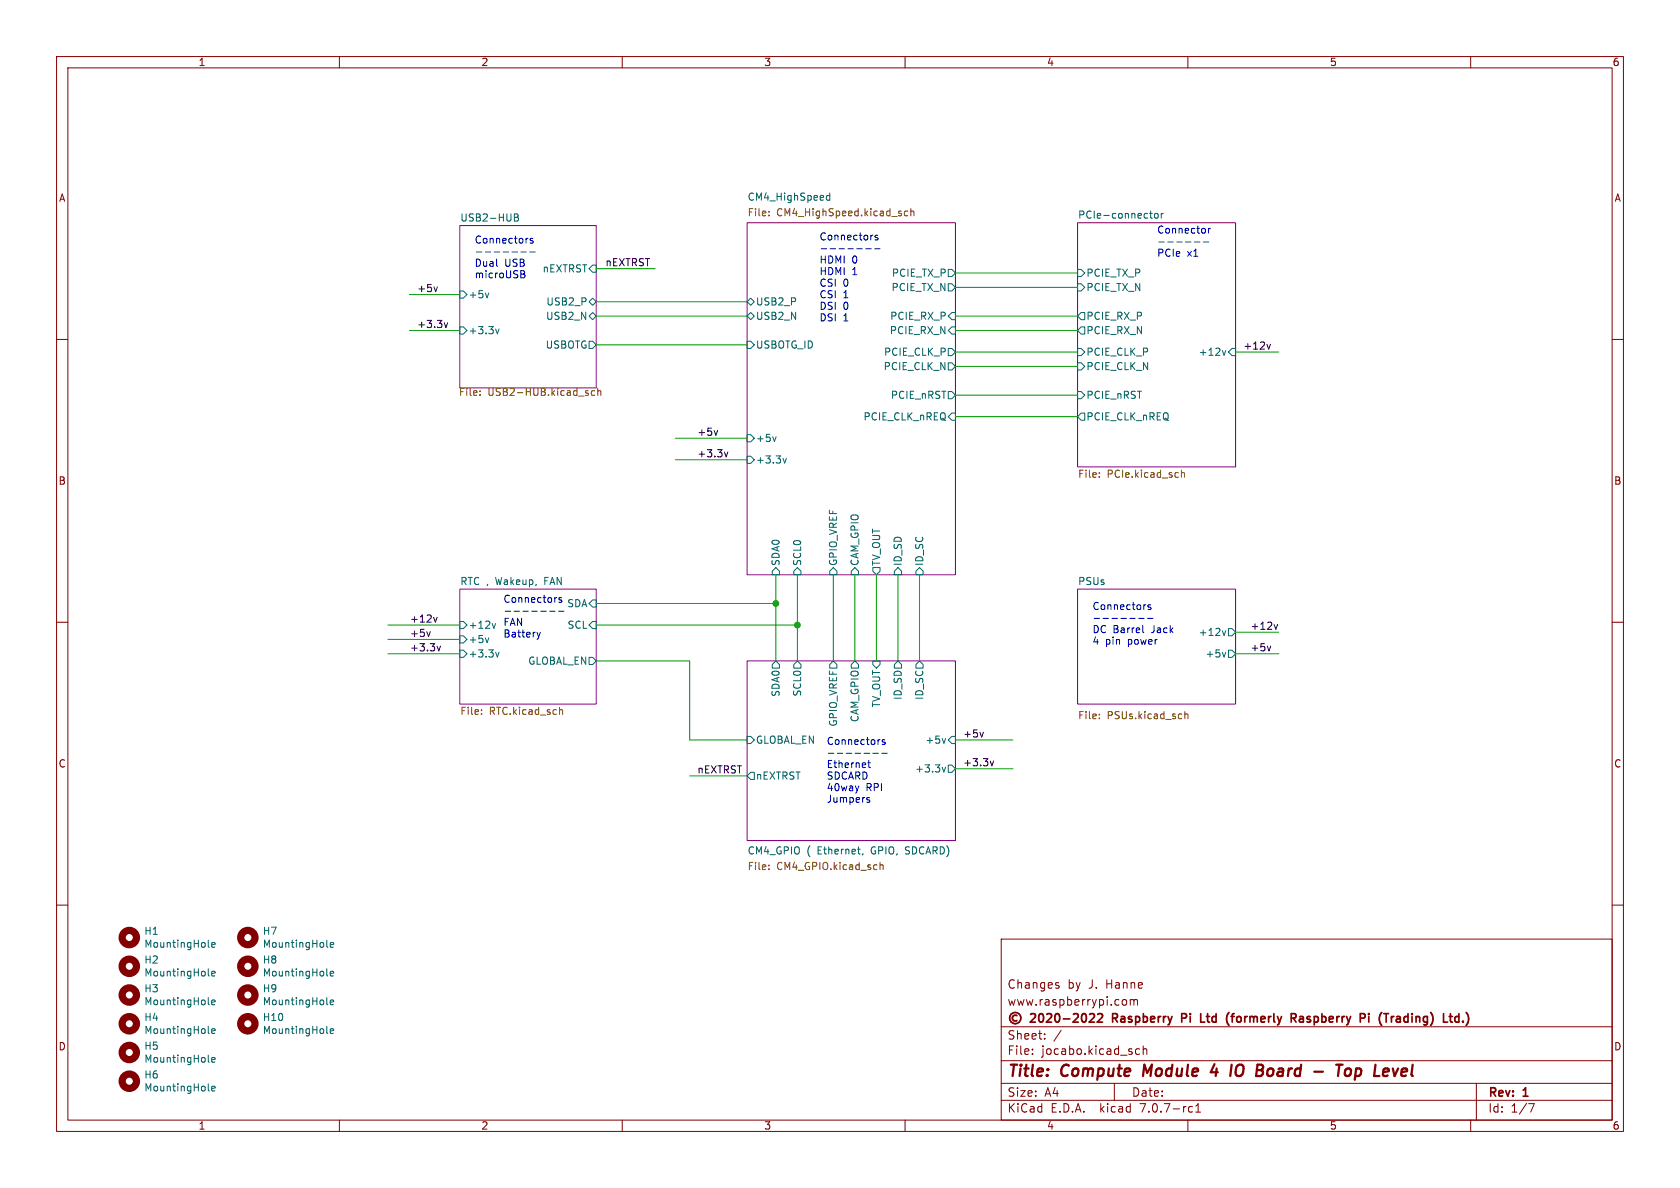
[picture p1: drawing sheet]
<svg xmlns="http://www.w3.org/2000/svg" width="297mm" height="210mm" viewBox="0 0 297 210" stroke-linecap="round" stroke-linejoin="round" font-family="sans-serif">
<g fill="none" stroke="#840000" stroke-width=".18">
<path d="M10 10h277v190h-277zM12 12h273v186h-273zM60 10v2M110 10v2M160 10v2M210 10v2M260 10v2M10 60h2M285 60h2M10 110h2M285 110h2M10 160h2"/>
<path d="M285 160h2M177 166h108v32h-108zM186.8 174.2l.4 .1v.2l-.2 .2h-.3M186.8 173.7l.4 .1M198.7 176.7l.3 .1 .2 .2-.1 .6-.4 .1M199.8 176.8l.4-.1 .3 .2M199.8 176.7v1M200.5 176.9l.2-.2 .3 .1 .1 .9M200.5 176.9v.8M60 198v2M110 198v2M160 198v2"/>
<path d="M177 194.5h108M177 191.5h108M177 187.5h108M177 181.5h108M182.5 186.3v.1M182.5 185.5v.1M184.7 183.6v.1M184.7 182.8v.1M187.6 182.1l-1.3 2M197 191.5v3M201.5 185.5l-.5-.1-.3 .3v.4l.2 .2h.6M202.1 185.5l.2-.1 .4 .1v.9"/>
<path d="M202.1 184.9v1.5M210 198v2M210.4 195.6l.4 .1M210.8 196.5l-.4 .1M211.4 196.6h.8M211.4 195.5l.4-.4v1.5M260 198v2M261 191.5v6.5M270.2 195.1h1l-.6 1.5"/>
</g>
<g fill="none" stroke="#840000" stroke-width=".4">
<path d="M202.3 188.2l-.2 2M214.7 188.1l-.6 1.4h1.2M215.1 188.9l-.2 1.3M219.5 188.2a.77 .77 0 0 0-1 .7v1l.3 .3h.4M224.8 188.9a.62 .62 0 0 0-.7 .4v.7l.2 .2h.3M236.2 188.2h1.2M236.8 188.2l-.3 2M238 189a.5 .5 0 0 1 .8 .3v.5l-.5 .4M239.7 189l.6-.1 .3 .2M239.8 188.9l-.3 2M240.6 189.8a.66 .66 0 0 1-1 .3M247.9 189l-.2 .9 .3 .3"/>
<path d="M248.7 189.4l-.9 .1"/>
</g>
<g fill="none" stroke="#840000" stroke-width=".3">
<path d="M179.1 179a1 1 0 0 0-.4 1.6 1 1 0 0 0 1.6 0 1 1 0 0 0-.5-1.6M179.8 179.5a.52 .52 0 0 0-.8 .5 .52 .52 0 0 0 .8 .4M182.2 179.3l.6-.1 .2 .1 .1 .3-1 1.1h1M183.8 179.3l.2-.1a.81 .81 0 0 1 .6 .6 .81 .81 0 0 1-.3 .8l-.2 .1a.81 .81 0 0 1-.3-1.4zM185.1 179.3l.5-.1 .2 .1 .1 .3-.9 1.1h.9M186.6 179.3l.2-.1a.81 .81 0 0 1 .6 .6 .81 .81 0 0 1-.3 .8l-.1 .1a.81 .81 0 0 1-.4-1.4zM189.8 179.3l.5-.1 .3 .1v.3l-.9 1.1h.9M191.4 179.3l.2-.1a.81 .81 0 0 1 .5 .6 .81 .81 0 0 1-.3 .8l-.1 .1a.81 .81 0 0 1-.6-.6 .81 .81 0 0 1 .3-.8zM192.6 179.3l.6-.1 .2 .1 .1 .3-.9 1.1h.9M194.1 179.3l.5-.1 .2 .1 .1 .3-.9 1.1h.9M196.7 180h.6M197.3 179.2h-.6v1.5"/>
<path d="M209.6 179.3l-.7-.1v1.5M209.6 179.9l-.7 .1M213.3 179.7h.5M213.5 179.2l.1 1.4M217.3 179h-.1M217.6 179.7h.6M218.2 179.2l-.3 .1M218.7 179.8v.7M228.6 180l.5 .7M229 179.3l.1 .2-.1 .4M229.8 179.8h.5l.1 .9M246.9 179.8h.6"/>
<path d="M257.8 179.7l.1 .1M257.9 179.2v1.5M259.2 179l.3 .4M188 180.1h1.1M212.3 180.7h.7M230.4 180l-.5 .1a.29 .29 0 0 0-.2 .3 .29 .29 0 0 0 .2 .3l.5-.1M247.6 180l-.5 .1a.29 .29 0 0 0-.3 .3 .29 .29 0 0 0 .3 .3l.5-.1M257.9 180.6l-.1 .1M258.6 180.5v.2M259.5 180.8l-.3 .5"/>
</g>
<g fill="#fff" stroke="#fff" stroke-width=".18">
<path d="M190.5 104.1h27.9v20.4h-27.9z"/>
<path d="M132.1 39.4h36.8v62.2h-36.8z"/>
<path d="M190.5 39.4h27.9v43.2h-27.9z"/>
<path d="M132.1 116.8h36.8v31.8h-36.8z"/>
<path d="M81.3 39.9h24.1v28.7h-24.1z"/>
<path d="M81.3 104.1h24.1v20.4h-24.1z"/>
</g>
<path d="M81.3 39.9h24.1v28.7h-24.1zM132.1 39.4h36.8v62.2h-36.8zM190.5 39.4h27.9v43.2h-27.9zM81.3 104.1h24.1v20.4h-24.1zM132.1 116.8h36.8v31.8h-36.8zM190.5 104.1h27.9v20.4h-27.9z" fill="none" stroke="#840084" stroke-width=".18"/>
<g fill="none" stroke="#006464" stroke-width=".18">
<path d="M90.9 37.8h.5l.2 .3-.2 .3 .2 .1 .1 .3-.3 .3h-.5zM90.9 38.4h.5M146.7 34.1v1.3M146.7 34.6l-.4-.1-.2 .3 .1 .5h.5M203.2 37.7h.5M203.4 37.3v1.1l.3 .2M204.1 37.8l.2-.1 .4 .1 .1 .5-.2 .2-.3 .1-.2-.2zM205.3 37.7v.9M205.7 37.7l-.4 .3M81.3 51.4h.6l.6 .7-.6 .6h-.6zM81.3 57.8h.6l.6 .6-.6 .7h-.6zM86.4 51.8l-.3 .8"/>
<path d="M87.6 58.2l.3 .8 .3-.8M104.1 55.9l.7-.7 .6 .7-.6 .6zM104.1 53.3l.7-.6 .6 .6-.6 .7zM104.8 46.9h.6v1.2h-.6l-.7-.6zM132.1 55.9l.6-.7 .6 .7-.6 .6zM132.1 53.3l.6-.6 .6 .6-.6 .7zM167.6 47.6h.7l.6 .7-.6 .6h-.7zM167.6 50.2h.7l.6 .6-.6 .6h-.7zM168.3 55.2h.6v1.3h-.6l-.7-.6zM168.3 57.8h.6v1.3h-.6l-.7-.7zM190.5 47.6h.6l.7 .7-.7 .6h-.6zM190.5 50.2h.6l.7 .6-.7 .6h-.6z"/>
<path d="M191.1 55.2h.7v1.3h-.7l-.6-.6zM191.1 57.8h.7v1.3h-.7l-.6-.7zM104.1 60.3h.7l.6 .7-.6 .6h-.7zM132.1 76.8h.6l.6 .7-.6 .6h-.6zM132.1 60.3h.6l.6 .7-.6 .6h-.6zM137.2 77.2l-.3 .8M167.6 61.6h.7l.6 .6-.6 .7h-.7zM167.6 64.1h.7l.6 .7-.6 .6h-.7zM167.6 69.2h.7l.6 .7-.6 .6h-.7zM168.3 73h.6v1.3h-.6l-.7-.6zM190.5 61.6h.6l.7 .6-.7 .7h-.6zM190.5 64.1h.6l.7 .7-.7 .6h-.6z"/>
<path d="M190.5 69.2h.6l.7 .7-.7 .6h-.6zM191.1 73h.7v1.3h-.7l-.6-.6zM216.1 62l.3 .8 .3-.8M217.8 61.6h.6v1.3h-.6l-.6-.7zM132.1 80.6h.6l.6 .7-.6 .6h-.6zM138.4 81l.3 .9 .3-.9M81.3 112.4h.6l.6 .6-.6 .7h-.6zM81.3 114.9h.6l.6 .7-.6 .6h-.6zM81.3 109.9h.6l.6 .6-.6 .6h-.6zM86.4 112.8l-.3 .8M87 110.2l.3 .9 .3-.9M87.6 115.3l.3 .8 .3-.8"/>
<path d="M104.1 116.2h.7l.6 .6-.6 .7h-.7zM104.8 109.9h.6v1.2h-.6l-.7-.6zM104.8 106h.6v1.3h-.6l-.7-.6zM137.2 100.3l.6 .7v.6h-1.3v-.6zM137.2 116.8l.6 .7v.6h-1.3v-.6zM140.3 101l.7-.7 .6 .7v.6h-1.3zM140.3 117.5l.7-.7 .6 .7v.6h-1.3zM147.3 100.3l.7 .7v.6h-1.3v-.6zM147.3 116.8l.7 .7v.6h-1.3v-.6zM151.1 100.3l.7 .7v.6h-1.3v-.6zM151.1 116.8l.7 .7v.6h-1.3v-.6zM154.3 100.3h1.3v.7l-.7 .6-.6-.6z"/>
<path d="M154.3 116.8h1.3v.7l-.7 .6-.6-.6zM158.7 100.3l.7 .7v.6h-1.3v-.6zM158.7 116.8l.7 .7v.6h-1.3v-.6zM162.6 100.3l.6 .7v.6h-1.3v-.6zM162.6 116.8l.6 .7v.6h-1.3v-.6zM216.1 111.5l.3 .8 .3-.8M216.7 115.3l-.3 .8M217.2 114.9h.6l.6 .7-.6 .6h-.6zM217.2 111.1h.6l.6 .7-.6 .6h-.6zM132.1 130.2h.6l.6 .6-.6 .6h-.6zM132.7 136.5h.6v1.3h-.6l-.6-.6zM166.6 135.6l.3 .9 .3-.9"/>
<path d="M167.2 130.5l-.3 .9M167.6 135.3h.7l.6 .6-.6 .6h-.7zM168.3 130.2h.6v1.2h-.6l-.7-.6zM152.6 150.9l-.2 .2M36.8 167.3l.2 .2M36.8 177.4l.2 .2M36.8 172.4l.2 .1M37.4 167l.6-.1v-.2l-.4-.1-.2 .2 .1 .6h.5M37.4 172.1l.6-.1v-.2l-.4-.1-.2 .2 .1 .6h.5M37.4 177.2l.6-.1v-.3h-.4l-.2 .2 .1 .6h.5M57.8 172.4l.2 .1M57.8 167.3l.2 .2"/>
<path d="M57.8 177.4l.2 .2M58.4 167l.6-.1-.1-.2-.3-.1-.2 .2v.6h.5M58.4 177.2l.6-.1-.1-.3h-.3l-.2 .2v.6h.5M58.4 172.1l.6-.1-.1-.2-.3-.1-.2 .2v.6h.5M36.8 192.7l.2 .2M36.8 187.6l.2 .2M36.8 182.5l.2 .2M37.4 182.3l.6-.1v-.3h-.4l-.2 .1 .1 .6h.5M37.4 187.4l.6-.2v-.2l-.4-.1-.2 .2 .1 .6h.5M37.4 192.4l.6-.1v-.2l-.4-.1-.2 .2 .1 .6h.5M57.8 182.5l.2 .2M58.4 182.3l.6-.1-.1-.3h-.3l-.2 .1v.6h.5"/>
</g>
<g fill="none" stroke="#725600" stroke-width=".18">
<path d="M135.9 38v.2M135.9 37.4v.1M160.5 37.4l-.4-.1-.2 .2 .1 .6h.5M161 37.4l.2-.1 .3 .1 .1 .8M161 36.9v1.3M84.9 69.8v.1M84.9 69.1v.1M105.1 69.1h-.3l-.3 .2 .2 .5h.4M105.7 69.2l.2-.1h.3v.8M105.7 68.6v1.3M194.3 83.6v.1M194.3 84.3v.1"/>
<path d="M208.9 83.1v1.3M208.9 83.7l.1-.2 .3 .1 .1 .8M85.1 126.2v.1M85.1 125.5v.1M99 125.5h.4l.1 .8M194.3 126.9v.2M194.3 126.3v.1M209.5 125.8v1.3M209.5 126.3l.2-.1 .3 .1v.8M135.9 152.9v.2M135.9 153.6v.1M155.6 152.5v1.2"/>
<path d="M155.6 153l.2-.1h.3v.8"/>
</g>
<g fill="none" stroke="#840000" stroke-width="1.3">
<circle cx="22.9" cy="170.8" r="1.27"/>
<circle cx="22.9" cy="175.9" r="1.27"/>
<circle cx="22.9" cy="165.7" r="1.27"/>
<circle cx="43.8" cy="175.9" r="1.27"/>
<circle cx="43.8" cy="170.8" r="1.27"/>
<circle cx="43.8" cy="165.7" r="1.27"/>
<circle cx="22.9" cy="186.1" r="1.27"/>
<circle cx="22.9" cy="191.1" r="1.27"/>
<circle cx="22.9" cy="181" r="1.27"/>
<circle cx="43.8" cy="181" r="1.27"/>
</g>
<path d="M77.3 50.7l-.3 .9M78.5 57.1l.3 .8 .3-.8M126.9 76.1l-.3 .9M128.1 79.9l.3 .9 .3-.9M224 60.9l.3 .8 .3-.8M76.1 111.7l-.3 .8M76.7 109.1l.3 .9 .3-.9M77.3 114.2l.3 .9 .3-.9M224.6 114.2l-.3 .9M225.3 110.4l.3 .8 .3-.8M173.8 129.5l-.3 .8M175.1 134.5l.3 .9 .3-.9" fill="none" stroke="#0f0f0f" stroke-width=".18"/>
<g fill="none" stroke="#0000c2" stroke-width=".18">
<path d="M84.2 44.5h1M85.8 44.5h1M87.4 44.5h.9M87.9 47l.1 .1M88.9 44.5h1M90.5 44.5h1M92.1 44.5h1M92.1 48.5h.4M92.5 48.5l.3 .2-.1 .3-.6 .1M92.5 47.8l.2 .3-.2 .4M93.7 44.5h.9M94.2 42.2l-.3-.1-.2 .2 .1 .2 .4 .1v.3h-.5"/>
<path d="M145.2 44h1M146.8 44h.9M148.3 44h1M149.9 44h1M151.5 44h.9M153 44h1M154.6 44h1M155.2 41.6h-.3l-.2 .2v.1l.5 .2v.3h-.5M204.9 42.8h.9M206.4 42.8h1M208 42.8h1M209.6 42.8h1"/>
<path d="M211.2 42.8h.9M212.7 42.8h1M213.6 40.4v.8M214 40.4l-.4 .2M89.3 108h1M90.9 108h.9M92.4 108h1M94 108h1M94.9 111.8l.3 .8M95.2 112.6l-.2 .4M95.5 111.8l-.3 .8M95.6 108h1"/>
<path d="M97.2 108h.9M98.7 108h1M99.3 105.7l-.3-.1-.2 .2 .1 .2 .4 .1v.3h-.5M193.4 109.3h1M195 109.3h1M196.6 109.3h1M198.2 109.3h.9M199.7 109.3h1M201.3 109.3h1M202 110.6v1.1l.2 .1M202.9 109.3h.9M203.4 107l-.3-.1-.2 .2 .1 .2 .4 .1v.3h-.5"/>
<path d="M146.5 133.2h.9M148 133.2h1M149.6 133.2h1M151.2 133.2h.9M151.8 138.9l-.3 .9M152.7 133.2h1M153.4 134.8h.5M153.6 134.4v1.1l.3 .2M154.3 133.2h1M155.9 133.2h1M156.4 130.8h-.3l-.2 .1 .1 .2 .4 .1v.3h-.5M153.3 141.3l.5 .3-.1 .2h-.4"/>
<path d="M153.3 141h.4"/>
</g>
<g fill="none" stroke="#009600" stroke-width=".18">
<path d="M72.4 58.4h8.9M72.4 52.1h8.9M105.4 55.9h26.7M105.4 47.5h10.4M105.4 53.3h26.7M168.9 58.4h21.6M168.9 55.9h21.6M168.9 50.8h21.6M168.9 48.3h21.6M105.4 61h26.7M119.4 77.5h12.7M168.9 62.2h21.6"/>
<path d="M168.9 64.8h21.6M168.9 69.9h21.6M168.9 73.7h21.6M218.4 62.2h7.7M119.4 81.3h12.7M68.6 115.6h12.7M68.6 113h12.7M68.6 110.5h12.7M105.4 106.7h31.8M105.4 116.8h16.5v14h10.2M105.4 110.5h35.6M137.2 101.6v15.2"/>
<path d="M141 101.6v15.2M147.3 101.6v15.2M151.1 101.6v15.2M154.9 101.6v15.2M158.7 101.6v15.2M162.6 101.6v15.2M218.4 115.6h7.7M218.4 111.8h7.7M121.9 137.2h10.2M168.9 130.8h10.2M168.9 135.9h10.2"/>
</g>
<g fill="#009600" stroke="#009600" stroke-width=".18">
<circle cx="137.2" cy="106.7" r=".51"/>
<circle cx="141" cy="110.5" r=".51"/>
</g>
<g font-size="2.8" fill="#840000">
<text x="178" y="190.9">Title:</text>
<text x="187.7" y="190.9">Compute</text>
<text x="202.9" y="190.9">Module</text>
<text x="215.7" y="190.9">4</text>
<text x="220" y="190.9">IO</text>
<text x="225.3" y="190.9">Board</text>
<text x="236.3" y="190.9">-</text>
<text x="241.1" y="190.9">Top</text>
<text x="248.6" y="190.9">Level</text>
</g>
<g font-size="2.1" fill="#840000">
<text x="178" y="178">www.raspberrypi.com</text>
<text x="178" y="175">Changes</text>
<text x="188.7" y="175">by</text>
<text x="192.5" y="175">J.</text>
<text x="195.7" y="175">Hanne</text>
<text x="178" y="184">Sheet:</text>
<text x="197.3" y="181.2">Raspberry</text>
<text x="210.2" y="181.2">Pi</text>
<text x="214.1" y="181.2">Ltd</text>
<text x="219.3" y="181.2">(formerly</text>
<text x="231.3" y="181.2">Raspberry</text>
<text x="244.1" y="181.2">Pi</text>
<text x="248.1" y="181.2">(Trading)</text>
<text x="260" y="181.2">Ltd.)</text>
<text x="178" y="186.7">File:</text>
<text x="184.1" y="186.7">jocabo.kicad_sch</text>
<text x="178" y="196.9">KiCad</text>
<text x="178" y="194.1">Size:</text>
<text x="184.7" y="194.1">A4</text>
<text x="185.7" y="196.9">E.D.A.</text>
<text x="194.6" y="196.9">kicad</text>
<text x="200" y="194.1">Date:</text>
<text x="201.8" y="196.9">7.0.7-rc1</text>
<text x="263" y="194.3">Rev:</text>
<text x="263" y="196.9">Id:</text>
<text x="267.1" y="196.9">1/7</text>
<text x="269.4" y="194.3">1</text>
</g>
<g font-size="1.8" fill="#840000">
<text x="35" y="11.9">1</text>
<text x="85" y="11.9">2</text>
<text x="135" y="11.9">3</text>
<text x="185" y="11.9">4</text>
<text x="235" y="11.9">5</text>
<text x="285" y="11.9">6</text>
<text x="10.3" y="35.9">A</text>
<text x="285.3" y="35.9">A</text>
<text x="10.3" y="85.9">B</text>
<text x="285.3" y="85.9">B</text>
<text x="10.3" y="135.9">C</text>
<text x="285.3" y="135.9">C</text>
<text x="10.3" y="185.9">D</text>
<text x="285.3" y="185.9">D</text>
<text x="35" y="199.9">1</text>
<text x="85" y="199.9">2</text>
<text x="135" y="199.9">3</text>
<text x="185" y="199.9">4</text>
<text x="235" y="199.9">5</text>
<text x="285" y="199.9">6</text>
</g>
<g font-size="1.8" fill="#006464">
<text x="132.1" y="35.6">CM4_HighSpeed</text>
<text x="81.3" y="39.2">USB2-HUB</text>
<text x="190.5" y="38.7">PCIe-connector</text>
<text x="82.7" y="52.9">+5v</text>
<text x="95.8" y="48.4">nEXTRST</text>
<text x="157.5" y="51.7">PCIE_TX_N</text>
<text x="157.6" y="49.1">PCIE_TX_P</text>
<text x="192" y="49.1">PCIE_TX_P</text>
<text x="192" y="51.7">PCIE_TX_N</text>
<text x="82.7" y="59.3">+3.3v</text>
<text x="96.4" y="56.7">USB2_N</text>
<text x="96.5" y="54.2">USB2_P</text>
<text x="133.5" y="56.7">USB2_N</text>
<text x="133.5" y="54.2">USB2_P</text>
<text x="157.2" y="59.3">PCIE_RX_N</text>
<text x="157.3" y="56.7">PCIE_RX_P</text>
<text x="192" y="56.7">PCIE_RX_P</text>
<text x="192" y="59.3">PCIE_RX_N</text>
<text x="96.4" y="61.8">USBOTG</text>
<text x="133.5" y="61.8">USBOTG_ID</text>
<text x="156.1" y="65.6">PCIE_CLK_N</text>
<text x="156.2" y="63.1">PCIE_CLK_P</text>
<text x="192" y="63.1">PCIE_CLK_P</text>
<text x="192" y="65.6">PCIE_CLK_N</text>
<text x="211.8" y="63.1">+12v</text>
<text x="157.4" y="70.7">PCIE_nRST</text>
<text x="192" y="70.7">PCIE_nRST</text>
<text x="152.6" y="74.5">PCIE_CLK_nREQ</text>
<text x="192" y="74.5">PCIE_CLK_nREQ</text>
<text x="133.5" y="78.3">+5v</text>
<text x="133.5" y="82.1">+3.3v</text>
<text x="138" y="100.1" transform="rotate(-90 138 100.1)">SDA0</text>
<text x="141.8" y="100.1" transform="rotate(-90 141.8 100.1)">SCL0</text>
<text x="148.2" y="100.1" transform="rotate(-90 148.2 100.1)">GPIO_VREF</text>
<text x="152" y="100.1" transform="rotate(-90 152 100.1)">CAM_GPIO</text>
<text x="155.8" y="100.1" transform="rotate(-90 155.8 100.1)">TV_OUT</text>
<text x="159.6" y="100.1" transform="rotate(-90 159.6 100.1)">ID_SD</text>
<text x="163.4" y="100.1" transform="rotate(-90 163.4 100.1)">ID_SC</text>
<text x="81.3" y="103.5">RTC ,</text>
<text x="87.7" y="103.5">Wakeup,</text>
<text x="96.5" y="103.5">FAN</text>
<text x="100.2" y="107.5">SDA</text>
<text x="190.5" y="103.5">PSUs</text>
<text x="82.7" y="113.9">+5v</text>
<text x="82.7" y="111.4">+12v</text>
<text x="100.2" y="111.4">SCL</text>
<text x="211.8" y="112.6">+12v</text>
<text x="82.7" y="116.4">+3.3v</text>
<text x="93.3" y="117.7">GLOBAL_EN</text>
<text x="213" y="116.4">+5v</text>
<text x="138" y="123.3" transform="rotate(-90 138 123.3)">SDA0</text>
<text x="141.8" y="123.2" transform="rotate(-90 141.8 123.2)">SCL0</text>
<text x="155.8" y="125.2" transform="rotate(-90 155.8 125.2)">TV_OUT</text>
<text x="159.6" y="123.8" transform="rotate(-90 159.6 123.8)">ID_SD</text>
<text x="163.4" y="123.8" transform="rotate(-90 163.4 123.8)">ID_SC</text>
<text x="133.5" y="131.7">GLOBAL_EN</text>
<text x="148.2" y="128.5" transform="rotate(-90 148.2 128.5)">GPIO_VREF</text>
<text x="152" y="127.8" transform="rotate(-90 152 127.8)">CAM_GPIO</text>
<text x="163.5" y="131.7">+5v</text>
<text x="161.7" y="136.8">+3.3v</text>
<text x="133.5" y="138">nEXTRST</text>
<text x="132.1" y="151.1">CM4_GPIO</text>
<text x="142.6" y="151.1">(</text>
<text x="144.6" y="151.1">Ethernet,</text>
<text x="154.3" y="151.1">GPIO,</text>
<text x="160.5" y="151.1">SDCARD)</text>
<text x="25.4" y="165.5">H1</text>
<text x="25.4" y="167.7">MountingHole</text>
<text x="46.4" y="165.5">H7</text>
<text x="46.4" y="167.7">MountingHole</text>
<text x="25.4" y="170.5">H2</text>
<text x="25.4" y="172.8">MountingHole</text>
<text x="46.4" y="170.5">H8</text>
<text x="46.4" y="172.8">MountingHole</text>
<text x="25.4" y="175.6">H3</text>
<text x="25.4" y="177.9">MountingHole</text>
<text x="46.4" y="175.6">H9</text>
<text x="46.4" y="177.9">MountingHole</text>
<text x="25.4" y="185.8">H5</text>
<text x="25.4" y="180.7">H4</text>
<text x="25.4" y="183">MountingHole</text>
<text x="46.4" y="180.7">H10</text>
<text x="46.4" y="183">MountingHole</text>
<text x="25.4" y="190.9">H6</text>
<text x="25.4" y="188.1">MountingHole</text>
<text x="25.4" y="193.1">MountingHole</text>
</g>
<g font-size="1.8" fill="#725600">
<text x="132.1" y="38.6">File:</text>
<text x="137.3" y="38.6">CM4_HighSpeed.kicad_sch</text>
<text x="81" y="70.3">File:</text>
<text x="86.2" y="70.3">USB2-HUB.kicad_sch</text>
<text x="190.5" y="84.8">File:</text>
<text x="195.7" y="84.8">PCIe.kicad_sch</text>
<text x="81.3" y="126.7">File:</text>
<text x="86.5" y="126.7">RTC.kicad_sch</text>
<text x="190.5" y="127.5">File:</text>
<text x="195.7" y="127.5">PSUs.kicad_sch</text>
<text x="132.1" y="154.1">File:</text>
<text x="137.3" y="154.1">CM4_GPIO.kicad_sch</text>
</g>
<g font-size="1.8" fill="#0000c2">
<text x="204.5" y="41.4">Connector</text>
<text x="83.8" y="43.1">Connectors</text>
<text x="83.8" y="47.2">Dual</text>
<text x="89.2" y="47.2">USB</text>
<text x="144.8" y="42.6">Connectors</text>
<text x="144.8" y="46.7">HDMI</text>
<text x="150.6" y="46.7">0</text>
<text x="204.5" y="45.5">PCIe</text>
<text x="209.9" y="45.5">x1</text>
<text x="83.8" y="49.3">microUSB</text>
<text x="144.8" y="48.7">HDMI</text>
<text x="144.8" y="50.8">CSI</text>
<text x="144.8" y="52.8">CSI</text>
<text x="149" y="50.8">0</text>
<text x="149" y="52.8">1</text>
<text x="150.6" y="48.7">1</text>
<text x="144.8" y="54.9">DSI</text>
<text x="144.8" y="56.9">DSI</text>
<text x="149" y="54.9">0</text>
<text x="149" y="56.9">1</text>
<text x="88.9" y="106.6">Connectors</text>
<text x="193" y="107.9">Connectors</text>
<text x="88.9" y="110.7">FAN</text>
<text x="88.9" y="112.8">Battery</text>
<text x="193" y="112">DC Barrel</text>
<text x="203.7" y="112">Jack</text>
<text x="193" y="114.1">4</text>
<text x="195.4" y="114.1">pin</text>
<text x="199.5" y="114.1">power</text>
<text x="146" y="131.8">Connectors</text>
<text x="146" y="135.9">Ethernet</text>
<text x="146" y="137.9">SDCARD</text>
<text x="146" y="139.9">40way</text>
<text x="146" y="142">Jumpers</text>
<text x="153.1" y="139.9">RPI</text>
</g>
<g font-size="1.8" fill="#0f0f0f">
<text x="106.9" y="47.1">nEXTRST</text>
<text x="73.7" y="51.7">+5v</text>
<text x="73.7" y="58.1">+3.3v</text>
<text x="219.7" y="61.9">+12v</text>
<text x="123.2" y="77.1">+5v</text>
<text x="123.2" y="80.9">+3.3v</text>
<text x="72.4" y="110.1">+12v</text>
<text x="72.4" y="112.7">+5v</text>
<text x="221" y="111.4">+12v</text>
<text x="72.4" y="115.2">+3.3v</text>
<text x="221" y="115.2">+5v</text>
<text x="170.2" y="130.5">+5v</text>
<text x="123.2" y="136.8">nEXTRST</text>
<text x="170.2" y="135.5">+3.3v</text>
</g>
</svg>
